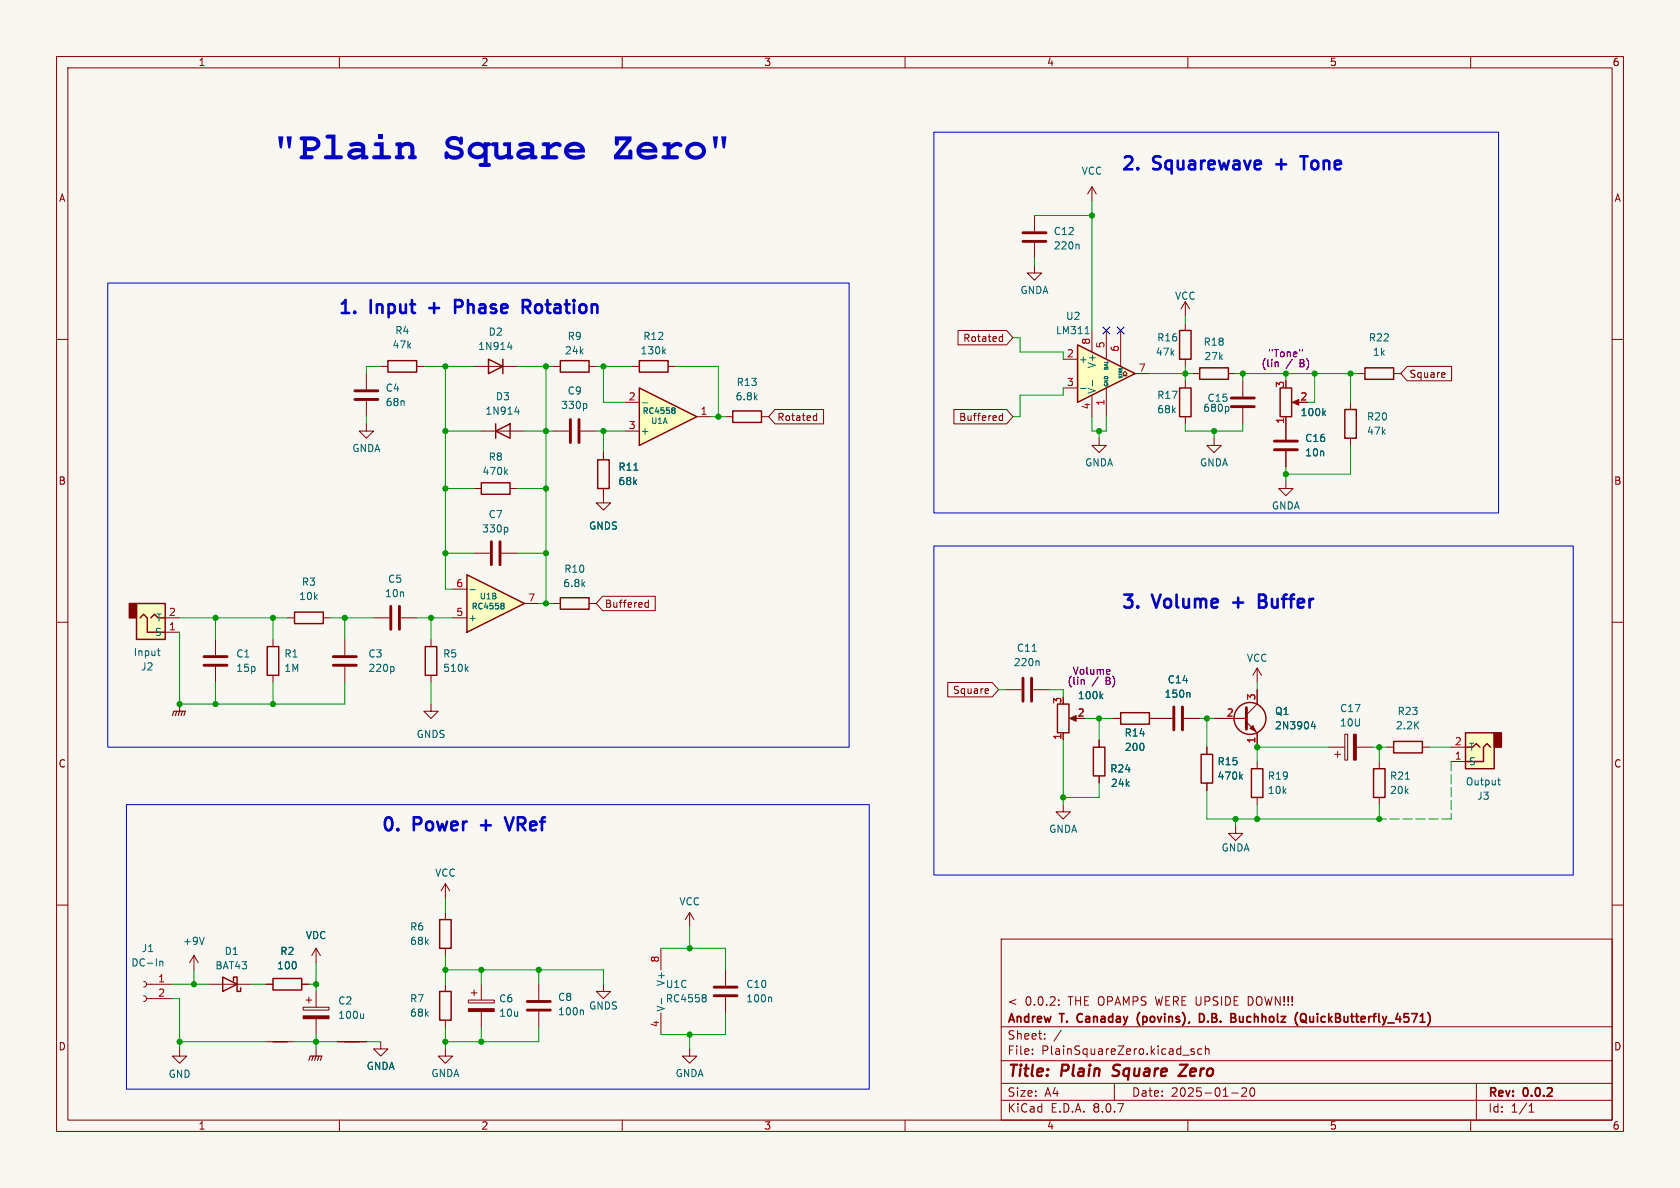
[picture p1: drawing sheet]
<svg xmlns="http://www.w3.org/2000/svg" width="297mm" height="210mm" viewBox="0 0 297 210" stroke-linecap="round" stroke-linejoin="round" font-family="sans-serif">
<path d="M0 0h297v210h-297z" fill="#f8f7f2" stroke="#f8f7f2" stroke-width=".18"/>
<g fill="none" stroke="#840000" stroke-width=".18">
<path d="M10 10h277v190h-277zM12 12h273v186h-273zM60 10v2M110 10v2M160 10v2M210 10v2M260 10v2M10 60h2M210.8 66h1.3M217.2 66h1.2M219.7 67.3v2.8M219.7 72.1v2.8"/>
<path d="M227.3 73.7v1.2M228.9 71.1h1M285 60h2M10 110h2M285 110h2M194.3 130.8v1.3M194.3 137.2v1.2M196.8 127h1.3M203.2 127h4.1M209.3 127h2.8M213.4 132.1v1.3M213.4 138.4v1.3"/>
<path d="M234.9 132.1h2.8M236 133.4h1M236.5 132.8v1.1M237.7 129.8h.6v4.6h-.6zM239.8 132.1h2.8M78.7 156.2v2.6M78.7 156.2l-.7 1.3M78.7 156.2l.8 1.3M188 142.2v1.3h1.2l-1.2 1.3-1.3-1.3h1.3M218.4 146.1v1.2h1.3l-1.3 1.3-1.2-1.3h1.2M10 160h2M25.4 176l.4 .2 .1 .3-.1 .4-.4 .1"/>
<path d="M25.4 173.5l.4 .1 .1 .4-.1 .3-.4 .2M25.9 176.5h4.6M25.9 174h4.6M34.3 168.9l-.8 1.3M34.3 168.9v2.6M34.3 168.9l.8 1.3M55.9 167.6v2.6M55.9 167.6l-.8 1.3M55.9 167.6l.7 1.3M78.7 161.3v1.3M78.7 167.6v1.3M78.7 174v1.3"/>
<path d="M95.2 174v2.8M95.2 178.8v2.8M121.9 161.3l-.7 1.3M121.9 161.3v2.5M121.9 161.3l.8 1.3M128.3 171.5v2.7M128.3 176.3v2.8M177 166h108v32h-108zM187.2 177.6v.1M187.2 176.8v.1M285 160h2M31.7 185.4v1.3h1.3l-1.3 1.3-1.2-1.3h1.2"/>
<path d="M55.9 185.4v1.3M60 198v2M67.3 184.2v1.2h1.3l-1.3 1.3-1.3-1.3h1.3M78.7 185.4v1.3h1.3l-1.3 1.3-1.2-1.3h1.2M78.7 180.3v1.3M110 198v2M160 198v2M177 194.5h108M177 191.5h108M177 187.5h108M177 181.5h108M182.5 186.3v.1"/>
<path d="M182.5 185.5v.1M184.7 183.6v.1M184.7 182.8v.1M187.6 182.1l-1.3 2M197 191.5v3M209.1 186.5h1.1M210 198v2M211.1 185.5l-.4-.1-.2 .2 .1 .2 .5 .2v.3h-.6M212.5 185.5l-.5-.1-.3 .3v.4l.2 .2h.6M213.1 185.5l.2-.1 .4 .1v.9M213.1 184.9v1.5M217.7 193.2h1.2"/>
<path d="M219.5 192.4l.6-.1 .2 .1 .1 .3-.9 1.1h.9M221.1 192.4l.2-.1a.81 .81 0 0 1 .6 .6 .81 .81 0 0 1-.3 .8l-.1 .1a.81 .81 0 0 1-.4-1.4zM260 198v2M261 191.5v6.5M270.3 196.6h.9M270.3 195.5l.4-.4v1.5"/>
</g>
<path d="M196.6 190.1l.3 .1M197 188.4l-.2 .4 .1 .2M208.6 188.2h1.3l-1.6 2h1.4" fill="none" stroke="#840000" stroke-width=".4"/>
<path d="M190.6 179.4l-.2 .4 .2 .7M201.5 179a1.72 1.72 0 0 0 0 2.3M212.1 179.2a.76 .76 0 0 1 .8 .7 .76 .76 0 0 1-.8 .8zM219.1 179.7v.8l.1 .1 .4 .1M229.4 179h-.1M230.1 179.3a.5 .5 0 0 1 .6-.1 .5 .5 0 0 1 .2 .5v.5a.5 .5 0 0 1-.2 .4 .5 .5 0 0 1-.6 0M230.2 180.3l.3 .1 .5 .4" fill="none" stroke="#840000" stroke-width=".3"/>
<path d="M54.6 187.5l.3-.8h2l-.3 .8M55.4 186.7l-.3 .8M55.9 186.7l-.3 .8M56.4 186.7l-.3 .8" fill="none" stroke="#840000" stroke-width=".2"/>
<path d="M217 71.9l.2 .2v.4l-.2 .2M234 73l.3 .5M234.3 72.6l-.4 .5M210.2 122.4l.2 .2v.7M219.3 137.3l.4 .4M219.7 136.9l-.5 .5M28.2 170l.2-.1 .3 .1 .1 .8M36.1 165.7l-.4 1.2M103 178.5l.1 .2v.7M136.2 176.3l.2 .1v.7" fill="none" stroke="#006464" stroke-width=".18"/>
<path d="M212.1 65h5.1v2.1h-5.1zM226.3 68.6h2v5.1h-2zM193.3 132.1h2v5.1h-2zM198.1 126h5.1v2h-5.1zM212.3 133.4h2.1v5h-2.1zM77.7 162.6h2.1v5h-2.1zM77.7 175.3h2.1v5h-2.1z" fill="none" stroke="#840000" stroke-width=".25"/>
<path d="M217.7 70.4h4M217.7 71.9h4M207.5 125v4M209 125v4M93.2 178.6h4.1M93.2 177h4.1M126.2 176h4.1M126.2 174.5h4.1" fill="none" stroke="#840000" stroke-width=".51"/>
<g fill="#840000" stroke="#840000" stroke-width=".18">
<path d="M228.5 71.1l1.1-.5v1z"/>
<path d="M239.3 129.8h.5v4.6h-.5z"/>
</g>
<path d="M225.6 64l.4 .2v.6M230.2 61.8v.2" fill="none" stroke="#840084" stroke-width=".18"/>
<path d="M259.1 129.5h5.1v6.4h-5.1z" fill="#ffffc2"/>
<path d="M264.2 129.5h1.2v2.6h-1.2z" fill="#840000" stroke="#840000" stroke-width=".25"/>
<g fill="none" stroke="#840000" stroke-width=".25">
<path d="M113 63.8h5.1v2h-5.1zM208.5 68.6h2.1v5.1h-2.1zM241.3 65h5.1v2.1h-5.1zM186.9 124.5h2.1v5h-2.1zM221.2 135.9h2.1v5.1h-2.1zM242.8 135.9h2.1v5.1h-2.1zM246.4 131.1h5.1v2h-5.1zM259.1 129.5h5.1v6.4h-5.1zM259.1 132.1h1.2l.7-.7 .6 .7M263.5 132.1l-.6-.7-.6 .7v2.5h-3.2"/>
<circle cx="221" cy="127" r="2.82"/>
</g>
<g fill="none" stroke="#840000" stroke-width=".18">
<path d="M111.8 64.8h1.2M118.1 64.8h1.3M209.5 67.3v1.3M209.5 73.7v1.2M240 66h1.3M246.4 66h1.2M222.2 118.1v2.6M222.2 118.1l-.7 1.3M222.2 118.1l.8 1.3M177.8 121.9h2.8M182.6 121.9h2.8M188 129.5v1.3"/>
<path d="M189.5 127h1M214.6 127h5.7M220.3 127.6l1.9 1.9v2.6M222.2 121.9v2.6l-1.9 1.9M222.2 134.6v1.3M243.8 134.6v1.3M245.1 132.1h1.3M251.5 132.1h1.2M256.5 134.6h2.6M256.5 132.1h2.6M222.2 141v1.2M243.8 141v1.2"/>
<path d="M82.8 176.8h4.6v.5h-4.6zM83.3 175.5h1M83.8 175v1M85.1 174v2.8M85.1 178.8v2.8M106.7 174v1.3h1.2l-1.2 1.2-1.3-1.2h1.3M121.9 185.4v1.3h1.3l-1.3 1.3-1.3-1.3h1.3"/>
</g>
<path d="M117.3 62.1l.4 .5M117.7 61.7l-.5 .5M182.5 115.1h.7M183.5 116.8l.2 .2v.7M194.6 123l.4 .5M195 122.7l-.5 .5M232.1 127.5l-.3 .9h.8M232.4 128v.8M248.5 137.7h.7M264.8 137.9h.4M264.9 137.5v1.1l.3 .2" fill="none" stroke="#006464" stroke-width=".18"/>
<path d="M180.8 119.9v4.1M182.4 119.9v4.1M220.3 125.1v3.8" fill="none" stroke="#840000" stroke-width=".51"/>
<g fill="#840000" stroke="#840000" stroke-width=".18">
<path d="M221 128.8l.5-.5 .5 1z"/>
<path d="M189.1 127l1.1-.5v1z"/>
<path d="M82.8 178.3h4.6v.5h-4.6z"/>
</g>
<path d="M196 118.4l.2 .3-.6 .1M196.2 119.1l-.2 .1M191.3 120.1l.4 .2v.7" fill="none" stroke="#840084" stroke-width=".18"/>
<path d="M113 68.6l10.2 5.1-10.2 5z" fill="#ffffc2"/>
<path d="M208.5 58.4h2.1v5.1h-2.1zM68.6 63.8h5.1v2h-5.1zM113 68.6l10.2 5.1-10.2 5zM75.2 114.3h2v5.1h-2z" fill="none" stroke="#840000" stroke-width=".25"/>
<g fill="none" stroke="#840000" stroke-width=".18">
<path d="M182.9 47v1.3h1.2l-1.2 1.2-1.3-1.2h1.3M209.5 57.2v1.2M64.8 74.9v1.3h1.2l-1.2 1.3-1.3-1.3h1.3M64.8 66v2.8M64.8 70.9v2.8M67.3 64.8h1.3M73.7 64.8h1.2M110.5 71.1h2.5M110.5 76.2h2.5M123.2 73.7h2.5M209.5 63.5v1.3M214.6 77.5v1.2h1.3l-1.3 1.3-1.2-1.3h1.2"/>
<path d="M61 113v2.8M61 117.9v2.8M66 109.2h2.8M70.9 109.2h2.8M76.2 113v1.3M76.2 119.4v1.3M76.2 124.5v1.2h1.3l-1.3 1.3-1.3-1.3h1.3M116.8 167.6v3.9M116.8 179.1v3.8"/>
</g>
<path d="M113.6 71.2h.9M69.4 117.8l.3 .3v.3l-.3 .3M82.4 118.2l.4 .5M82.8 117.8l-.5 .5M116.9 176.5v1M124.6 175.8l.2 .3-.2 .3 .2 .2v.3l-.2 .2" fill="none" stroke="#006464" stroke-width=".18"/>
<path d="M119 72.1l.3 .2-.1 .2M119 72.5h.2M119.2 72.5l.1 .4-.3 .2" fill="none" stroke="#006464" stroke-width=".2"/>
<path d="M62.7 69.1h4.1M62.7 70.6h4.1M58.9 117.6h4.1M58.9 116.1h4.1M69.1 107.2v4.1M70.6 107.2v4.1" fill="none" stroke="#840000" stroke-width=".51"/>
<path d="M24.1 106.7h5.1v6.3h-5.1z" fill="#ffffc2"/>
<path d="M22.9 106.7h1.2v2.5h-1.2z" fill="#840000" stroke="#840000" stroke-width=".25"/>
<path d="M87.6 76.2l2.6-1.3v2.6zM87.6 74.9v2.6M99.1 63.8h5v2h-5zM24.1 106.7h5.1v6.3h-5.1zM24.8 109.2l.6-.6 .6 .6v2.6h3.2M26.7 109.2l.6-.6 .6 .6h1.3" fill="none" stroke="#840000" stroke-width=".25"/>
<path d="M182.9 38.1v2.8M182.9 42.9v2.8M85.1 76.2h7.6M97.8 64.8h1.3M104.1 64.8h1.3M194.3 77.5v1.2h1.3l-1.3 1.3-1.3-1.3h1.3M29.2 111.8h2.5M29.2 109.2h2.5" fill="none" stroke="#840000" stroke-width=".18"/>
<path d="M190.6 43.2l.2 .1v.7M91 72.8h.8M91.6 72.4v.8M27.8 115h.5M28 115.7l.3 .2" fill="none" stroke="#006464" stroke-width=".18"/>
<path d="M180.8 41.1h4.1M180.8 42.7h4.1" fill="none" stroke="#840000" stroke-width=".51"/>
<path d="M190.5 61l10.2 5-10.2 5.1z" fill="#ffffc2"/>
<path d="M86.4 63.5l2.5 1.3-2.5 1.2zM88.9 63.5v2.5M129.5 72.6h5.1v2.1h-5.1zM190.5 61l10.2 5-10.2 5.1zM85.1 85.3h5.1v2.1h-5.1zM105.7 81.3h2v5.1h-2zM99.1 105.7h5v2h-5z" fill="none" stroke="#840000" stroke-width=".25"/>
<g fill="none" stroke="#840000" stroke-width=".18">
<path d="M193 58.4v3.8M195.6 58.4v5.1M198.1 58.4v6.4M83.8 64.8h7.6M97.8 76.2h2.8M102.6 76.2h2.8M128.3 73.7h1.2M134.6 73.7h1.3M188 63.5h2.5M188 68.6h2.5M193 69.9v3.8M195.6 68.6v5.1"/>
<path d="M198.5 66.4h.4l-.4-.4 .4-.3 .4 .3-.4 .4h.4M200.7 66h2.5M83.8 86.4h1.3M83.8 97.8h2.8M88.6 97.8h2.8M90.2 86.4h1.2M106.7 80v1.3M106.7 86.4v1.2M97.8 106.7h1.3M104.1 106.7h1.3M53.6 178.1h4.6v.5h-4.6zM54.1 176.8h1"/>
<path d="M54.6 176.3v1M55.9 175.3v2.8M55.9 180.1v2.8"/>
</g>
<path d="M191.8 59h.8M89.7 61.4h.8M90.4 60.9v.9M103.5 71.4l.2 .2v.4l-.2 .2M191 68.7h1M193.1 67.3v.9M89.4 83.4l.3 .5M89.5 93.2l.3 .2v.4l-.3 .3M89.7 83l-.5 .5M112.1 83.1h.7M64.3 179.2v.8M64.3 179.9l-.2 .1" fill="none" stroke="#006464" stroke-width=".18"/>
<path d="M100.8 74.2v4M102.4 74.2v4M86.9 95.8v4M88.4 95.8v4" fill="none" stroke="#840000" stroke-width=".51"/>
<path d="M53.6 179.6h4.6v.5h-4.6z" fill="#840000" stroke="#840000" stroke-width=".18"/>
<path d="M82.5 101.6l10.2 5.1-10.2 5.1z" fill="#ffffc2"/>
<path d="M237.7 72.4h2.1v5.1h-2.1zM47.2 114.3h2.1v5.1h-2.1zM52.1 108.2h5v2h-5zM82.5 101.6l10.2 5.1-10.2 5.1zM39.4 172.7l2.5 1.3-2.5 1.3zM41.3 173.4v-.7h.6v2.6h.6v-.7M48.3 173h5v2h-5zM48.3 184.2h2.5M61 184.2h2.5" fill="none" stroke="#840000" stroke-width=".25"/>
<g fill="none" stroke="#840000" stroke-width=".18">
<path d="M193 33l-.7 1.3M193 33v2.6M193 33l.8 1.3M169.4 58.4h8.6l1.1 1.3-1.1 1.3h-8.6zM176.9 59.5l.3 .1M177.2 59.1v1.3M209.5 53.3l-.7 1.3M209.5 53.3v2.6M209.5 53.3l.8 1.3M137 72.4h8.6v2.5h-8.6l-1.1-1.2zM144 73.5h.4M144.4 73.1v1.2"/>
<path d="M144.4 74.3h-.4M168.6 72.4h9.4l1.1 1.3-1.1 1.2h-9.4zM176.6 74.1l.3 .2h.3M177.2 73.5h-.3l-.3 .2M177.2 73.1v1.2M177.2 60.3l-.3 .1M227.3 74.9v2.8M227.3 79.8v2.8M238.8 71.1v1.3M238.8 77.5v1.2M248.8 64.8h7.8v2.5h-7.8l-1.2-1.3zM255.3 65.9l.2 .3-.6 .1"/>
<path d="M255.4 66.6l-.1 .1M106.7 87.6v1.3h1.2l-1.2 1.3-1.3-1.3h1.3M227.3 85.1v1.3h1.3l-1.3 1.2-1.2-1.2h1.2M38.1 113v2.8M38.1 117.9v2.8M48.3 113v1.3M48.3 119.4v1.3M50.8 109.2h1.3M57.1 109.2h1.3M80 109.2h2.5M80 104.1h2.5M92.7 106.7h2.5"/>
<path d="M106.5 105.4h9.3v2.6h-9.3l-1.1-1.3zM114 107.1l.3 .3 .3-.1M114.6 106.1v1.3M114.6 106.6l-.3-.1-.3 .2M31.7 124.5v1.2M167.6 120.6h7.8l1.1 1.3-1.1 1.3h-7.8zM174.6 121.7l.2 .3-.6 .2M174.7 122.5l-.1 .1M36.8 174h7.6M47 174h1.3M53.3 174h1.3M47 184.2h5.1"/>
<path d="M59.7 184.2h5.1"/>
</g>
<path d="M83.1 104.2h.9" fill="none" stroke="#006464" stroke-width=".18"/>
<path d="M88.7 106.6l.4 .2-.2 .3M88.7 107.1h.2M88.9 107.1l.2 .4-.4 .1" fill="none" stroke="#006464" stroke-width=".2"/>
<path d="M225.3 79.5h4.1M225.3 78h4.1M36.1 117.6h4M36.1 116.1h4" fill="none" stroke="#840000" stroke-width=".51"/>
<path d="M30.5 126.5l.2-.8h2.1l-.3 .8M31.2 125.7l-.2 .8M31.7 125.7l-.2 .8M32.3 125.7l-.3 .8" fill="none" stroke="#840000" stroke-width=".2"/>
<path d="M229.9 27.6h1.3M230.5 27.6v2.3M81.5 53.1l-1-.1v2.3M81.5 54.1l-1 .1M92.4 53h.9a.62 .62 0 0 1 .5 .6 .62 .62 0 0 1-.5 .6h-.9M93 54.2l.7 1.1M222.6 106.2h.7M223.3 106.2l.4 .1M223.7 105.3l-.4-.2h-.7v2.3l1.1-.1M223.7 106l-.4 .2M89.3 144.5l.7 2.3 .8-2.3" fill="none" stroke="#0000c2" stroke-width=".46"/>
<path d="M70 25.3l1-.2v.3a1.33 1.33 0 0 1 1.4-.3 1.33 1.33 0 0 1 .9 1.1v1.2l.3 .1 .1 .3-.1 .3-.4 .1-.9-.1-.2-.3 .1-.3 .3-.1v-1.2a.73 .73 0 0 0-1.2-.2l-.3 .3v1.1l.4 .1 .1 .2v.3l-.4 .2-1.2-.1-.1-.3 .1-.2 .4-.2v-1.5l-.3-.1-.1-.3z" fill="#0000c2"/>
<path d="M165.1 23.4h99.8v67.3h-99.8zM19 50h131.1v82.1h-131.1zM165.1 96.5h113v58.2h-113zM22.4 142.2h131.3v50.3h-131.3z" fill="none" stroke="#0000c2" stroke-width=".18"/>
<g fill="none" stroke="#009600" stroke-width=".18">
<path d="M182.9 38.1h10.1M193 35.6v22.8M179.1 59.7h1.2v2.5h7.7M182.9 45.7v1.3M209.5 55.9v1.3M64.8 73.7v1.2M67.3 64.8h-2.5v1.2M74.9 64.8h8.9M78.7 76.2h6.4M78.7 64.8v39.3h1.3M91.4 64.8h6.4M92.7 76.2h5.1"/>
<path d="M96.5 64.8v41.9M105.4 76.2h5.1M105.4 64.8h6.4M106.7 64.8v6.3h3.8M106.7 76.2v3.8M119.4 64.8h7.6v8.9M125.7 73.7h2.6M188 68.6v1.3h-7.7v3.8h-1.2M193 73.7v2.5h2.6v-2.5M194.3 76.2v1.3M203.2 66h7.6M209.5 64.8v2.5"/>
<path d="M209.5 74.9v1.3h10.2v-1.3M214.6 76.2v1.3M218.4 66h21.6M219.7 66v1.3M227.3 66v1.3M232.4 66v5.1h-1.3M238.8 78.7v5.1h-11.5M238.8 66v5.1M78.7 97.8h5.1M78.7 86.4h5.1M91.4 97.8h5.1M91.4 86.4h5.1"/>
<path d="M227.3 82.6v2.5M31.7 111.8v12.7h29.3v-3.8M31.7 109.2h19.1M38.1 109.2v3.8M48.3 109.2v3.8M58.4 109.2h7.6M61 109.2v3.8M73.7 109.2h6.3M76.2 109.2v3.8M95.2 106.7h2.6M38.1 120.7v3.8M48.3 120.7v3.8"/>
<path d="M76.2 120.7v3.8M176.5 121.9h1.3M185.4 121.9h2.6v1.3M188 130.8v11.4M191.8 127h5M194.3 138.4v2.6h-6.3M194.3 127v3.8M212.1 127h2.5M213.4 127v5.1M213.4 139.7v5.1h30.4v-2.6M222.2 120.7v1.2M234.9 132.1h-12.7v2.5"/>
<path d="M242.6 132.1h2.5M243.8 132.1v2.5M252.7 132.1h3.8M78.7 158.8v2.5M218.4 144.8v1.3M222.2 142.2v2.6M30.5 176.5h1.2v8.9M30.5 174h6.3M34.3 171.5v2.5M44.4 174h2.6M54.6 174h1.3M55.9 170.2v5.1"/>
<path d="M78.7 171.5h28v2.5M78.7 168.9v5.1M85.1 171.5v2.5M95.2 171.5v2.5M116.8 167.6h11.5v3.9M121.9 163.8v3.8M128.3 179.1v3.8h-11.5M31.7 184.2h15.3M52.1 184.2h7.6M55.9 182.9v2.5M64.8 184.2h2.5M78.7 181.6v3.8"/>
<path d="M85.1 181.6v2.6M95.2 181.6v2.6h-16.5M121.9 182.9v2.5"/>
</g>
<path d="M256.5 134.6v10.2M256.5 144.8h-12.7" fill="none" stroke="#009600" stroke-width=".18" stroke-dasharray="1.7 .6"/>
<path d="M195 57.8l1.2 1.2M196.2 57.8l-1.2 1.2M197.5 57.8l1.2 1.2M198.7 57.8l-1.2 1.2" fill="none" stroke="#000084" stroke-width=".18"/>
<path d="M234 73l.3 .5M234.3 72.6l-.4 .5M112.1 83.1h.7M194.6 123l.4 .5M195 122.7l-.5 .5M210.2 122.4l.2 .2v.7M219.3 137.3l.4 .4M219.7 136.9l-.5 .5M232.1 127.5l-.3 .9h.8M232.4 128v.8" fill="none" stroke="#006464" stroke-width=".18"/>
<g fill="none" stroke="#840000" stroke-width=".18">
<path d="M227.3 73.7v4M227.3 79.8v2.8M106.7 80v1.3M106.7 86.4v1.2M188 129.5v1.3M194.3 130.8v1.3M194.3 137.2v1.2M196.8 127h1.3M203.2 127h4.1M209.3 127h2.8M213.4 132.1v1.3M213.4 138.4v1.3"/>
<path d="M214.6 127h5.7M222.2 121.9v2.6M222.2 129.5v2.6M47 174h1.3M53.3 174h1.3M59.7 184.2h5.1"/>
</g>
<path d="M225.6 64l.4 .2v.6M230.2 61.8v.2M196 118.4l.2 .3-.6 .1M196.2 119.1l-.2 .1M191.3 120.1l.4 .2v.7" fill="none" stroke="#840084" stroke-width=".18"/>
<g fill="#009600" stroke="#009600" stroke-width=".18">
<circle cx="243.8" cy="144.8" r=".46"/>
<circle cx="222.2" cy="132.1" r=".46"/>
<circle cx="222.2" cy="144.8" r=".46"/>
<circle cx="218.4" cy="144.8" r=".46"/>
<circle cx="243.8" cy="132.1" r=".46"/>
<circle cx="106.7" cy="64.8" r=".46"/>
<circle cx="106.7" cy="76.2" r=".46"/>
<circle cx="193" cy="38.1" r=".46"/>
<circle cx="127" cy="73.7" r=".46"/>
<circle cx="232.4" cy="66" r=".46"/>
<circle cx="238.8" cy="66" r=".46"/>
<circle cx="227.3" cy="83.8" r=".46"/>
<circle cx="227.3" cy="66" r=".46"/>
<circle cx="209.5" cy="66" r=".46"/>
<circle cx="219.7" cy="66" r=".46"/>
<circle cx="194.3" cy="76.2" r=".46"/>
<circle cx="188" cy="141" r=".46"/>
<circle cx="194.3" cy="127" r=".46"/>
<circle cx="213.4" cy="127" r=".46"/>
<circle cx="214.6" cy="76.2" r=".46"/>
<circle cx="78.7" cy="64.8" r=".46"/>
<circle cx="78.7" cy="76.2" r=".46"/>
<circle cx="96.5" cy="64.8" r=".46"/>
<circle cx="38.1" cy="124.5" r=".46"/>
<circle cx="48.3" cy="124.5" r=".46"/>
<circle cx="38.1" cy="109.2" r=".46"/>
<circle cx="48.3" cy="109.2" r=".46"/>
<circle cx="76.2" cy="109.2" r=".46"/>
<circle cx="61" cy="109.2" r=".46"/>
<circle cx="31.7" cy="124.5" r=".46"/>
<circle cx="55.9" cy="184.2" r=".46"/>
<circle cx="34.3" cy="174" r=".46"/>
<circle cx="55.9" cy="174" r=".46"/>
<circle cx="31.7" cy="184.2" r=".46"/>
<circle cx="96.5" cy="97.8" r=".46"/>
<circle cx="96.5" cy="106.7" r=".46"/>
<circle cx="96.5" cy="76.2" r=".46"/>
<circle cx="96.5" cy="86.4" r=".46"/>
<circle cx="78.7" cy="97.8" r=".46"/>
<circle cx="78.7" cy="86.4" r=".46"/>
<circle cx="121.9" cy="167.6" r=".46"/>
<circle cx="121.9" cy="182.9" r=".46"/>
<circle cx="95.2" cy="171.5" r=".46"/>
<circle cx="85.1" cy="171.5" r=".46"/>
<circle cx="78.7" cy="171.5" r=".46"/>
<circle cx="85.1" cy="184.2" r=".46"/>
<circle cx="78.7" cy="184.2" r=".46"/>
</g>
<g font-size="7.1" fill="#0000c2">
<text x="48.3" y="29">&quot;Plain</text>
<text x="78.1" y="29">Square</text>
<text x="108" y="29">Zero&quot;</text>
</g>
<g font-size="3.2" fill="#0000c2">
<text x="198.1" y="30.2">2.</text>
<text x="204" y="30.2">Squarewave</text>
<text x="226.6" y="30.2">+</text>
<text x="232.1" y="30.2">Tone</text>
<text x="59.7" y="55.6">1.</text>
<text x="65.6" y="55.6">Input</text>
<text x="76.9" y="55.6">+</text>
<text x="82.4" y="55.6">Phase</text>
<text x="95.2" y="55.6">Rotation</text>
<text x="198.1" y="107.7">3.</text>
<text x="204" y="107.7">Volume</text>
<text x="219" y="107.7">+</text>
<text x="224.5" y="107.7">Buffer</text>
<text x="67.3" y="147.1">0.</text>
<text x="73.2" y="147.1">Power</text>
<text x="86" y="147.1">+</text>
<text x="91.5" y="147.1">VRef</text>
</g>
<g font-size="2.8" fill="#840000">
<text x="178" y="190.9">Title:</text>
<text x="187.7" y="190.9">Plain</text>
<text x="197.6" y="190.9">Square</text>
<text x="210.2" y="190.9">Zero</text>
</g>
<g font-size="2.1" fill="#840000">
<text x="178" y="178">&lt;</text>
<text x="181.2" y="178">0.0.2:</text>
<text x="188.9" y="178">THE OPAMPS WERE UPSIDE</text>
<text x="221.2" y="178">DOWN!!!</text>
<text x="178" y="184">Sheet:</text>
<text x="178" y="181.2">Andrew</text>
<text x="187.5" y="181.2">T.</text>
<text x="191.1" y="181.2">Canaday</text>
<text x="202.3" y="181.2">(povins),</text>
<text x="213.9" y="181.2">D.B.</text>
<text x="220.1" y="181.2">Buchholz</text>
<text x="232" y="181.2">(QuickButterfly_4571)</text>
<text x="178" y="186.7">File:</text>
<text x="184.1" y="186.7">PlainSquareZero.kicad_sch</text>
<text x="178" y="196.9">KiCad</text>
<text x="178" y="194.1">Size:</text>
<text x="184.7" y="194.1">A4</text>
<text x="185.7" y="196.9">E.D.A.</text>
<text x="193.3" y="196.9">8.0.7</text>
<text x="200" y="194.1">Date:</text>
<text x="207" y="194.1">2025-01-20</text>
<text x="263" y="194.3">Rev:</text>
<text x="263" y="196.9">Id:</text>
<text x="267.1" y="196.9">1/1</text>
<text x="269.4" y="194.3">0.0.2</text>
</g>
<g font-size="1.8" fill="#840000">
<text x="35" y="11.9">1</text>
<text x="85" y="11.9">2</text>
<text x="135" y="11.9">3</text>
<text x="185" y="11.9">4</text>
<text x="235" y="11.9">5</text>
<text x="285" y="11.9">6</text>
<text x="10.3" y="35.9">A</text>
<text x="285.3" y="35.9">A</text>
<text x="170.2" y="60.6">Rotated</text>
<text x="249.1" y="67">Square</text>
<text x="137.3" y="74.6">Rotated</text>
<text x="169.5" y="74.6">Buffered</text>
<text x="10.3" y="85.9">B</text>
<text x="285.3" y="85.9">B</text>
<text x="106.8" y="107.6">Buffered</text>
<text x="168.4" y="122.9">Square</text>
<text x="10.3" y="135.9">C</text>
<text x="285.3" y="135.9">C</text>
<text x="10.3" y="185.9">D</text>
<text x="285.3" y="185.9">D</text>
<text x="35" y="199.9">1</text>
<text x="85" y="199.9">2</text>
<text x="135" y="199.9">3</text>
<text x="185" y="199.9">4</text>
<text x="235" y="199.9">5</text>
<text x="285" y="199.9">6</text>
</g>
<g font-size="1.8" fill="#006464">
<text x="191.1" y="31.1">VCC</text>
<text x="186.2" y="41.8">C12</text>
<text x="186.2" y="44.3">220n</text>
<text x="180.3" y="52.2">GNDA</text>
<text x="207.6" y="53.2">VCC</text>
<text x="69.8" y="59.3">R4</text>
<text x="86.3" y="59.5">D2</text>
<text x="186.6" y="59.3">LM311</text>
<text x="188.4" y="56.7">U2</text>
<text x="69.3" y="61.8">47k</text>
<text x="84.4" y="62.1">1N914</text>
<text x="99.8" y="62.8">24k</text>
<text x="100.3" y="60.3">R9</text>
<text x="113.1" y="62.8">130k</text>
<text x="113.6" y="60.3">R12</text>
<text x="190.6" y="64.4">+</text>
<text x="193.9" y="65.2" transform="rotate(-90 193.9 65.2)">V+</text>
<text x="204.2" y="63.1">47k</text>
<text x="204.5" y="60.6">R16</text>
<text x="212.7" y="61.3">R18</text>
<text x="212.8" y="63.9">27k</text>
<text x="241.9" y="60.6">R22</text>
<text x="242.6" y="63.1">1k</text>
<text x="68.1" y="69.4">C4</text>
<text x="68.1" y="72">68n</text>
<text x="87.6" y="71">D3</text>
<text x="100.3" y="70">C9</text>
<text x="113.2" y="72">-</text>
<text x="130" y="71">6.8k</text>
<text x="130.1" y="68.4">R13</text>
<text x="193.9" y="69.7" transform="rotate(-90 193.9 69.7)">V-</text>
<text x="204.5" y="70.7">R17</text>
<text x="213.4" y="71.2">C15</text>
<text x="85.7" y="73.5">1N914</text>
<text x="99.1" y="72.5">330p</text>
<text x="113.2" y="77.1">+</text>
<text x="204.5" y="73.3">68k</text>
<text x="212.6" y="73">680p</text>
<text x="229.8" y="73.8">100k</text>
<text x="241.6" y="77.1">47k</text>
<text x="241.6" y="74.5">R20</text>
<text x="62.2" y="80.1">GNDA</text>
<text x="86.3" y="81.6">R8</text>
<text x="109.2" y="83.4">R11</text>
<text x="191.7" y="82.7">GNDA</text>
<text x="212" y="82.7">GNDA</text>
<text x="230.6" y="78.3">C16</text>
<text x="230.6" y="80.9">10n</text>
<text x="85.2" y="84.2">470k</text>
<text x="109.2" y="86">68k</text>
<text x="85.1" y="94.3">330p</text>
<text x="86.3" y="91.8">C7</text>
<text x="104" y="93.8">GNDS</text>
<text x="224.7" y="90.3">GNDA</text>
<text x="99.7" y="101.4">R10</text>
<text x="52.8" y="106.3">10k</text>
<text x="53.3" y="103.7">R3</text>
<text x="68" y="105.8">10n</text>
<text x="68.5" y="103.2">C5</text>
<text x="99.5" y="104">6.8k</text>
<text x="27.3" y="112.6">S</text>
<text x="27.5" y="110.1">T</text>
<text x="82.7" y="110.1">+</text>
<text x="23.5" y="116.2">Input</text>
<text x="24.8" y="118.7">J2</text>
<text x="41.7" y="116.4">C1</text>
<text x="41.7" y="119">15p</text>
<text x="50.2" y="116.4">R1</text>
<text x="50.2" y="119">1M</text>
<text x="65" y="116.4">C3</text>
<text x="65" y="119">220p</text>
<text x="78.2" y="116.4">R5</text>
<text x="78.2" y="119">510k</text>
<text x="179.1" y="118">220n</text>
<text x="179.7" y="115.4">C11</text>
<text x="220.3" y="117.2">VCC</text>
<text x="190.5" y="123.8">100k</text>
<text x="205.8" y="123.5">150n</text>
<text x="206.3" y="121">C14</text>
<text x="73.6" y="130.7">GNDS</text>
<text x="198.7" y="130.4">R14</text>
<text x="225.3" y="126.6">Q1</text>
<text x="225.3" y="129.1">2N3904</text>
<text x="236.8" y="128.6">10U</text>
<text x="236.8" y="126.1">C17</text>
<text x="246.7" y="129.1">2.2K</text>
<text x="247" y="126.6">R23</text>
<text x="196.2" y="136.8">R24</text>
<text x="198.7" y="132.9">200</text>
<text x="215.1" y="135.5">R15</text>
<text x="259.6" y="135.5">S</text>
<text x="259.6" y="132.9">T</text>
<text x="196.3" y="139.3">24k</text>
<text x="215.1" y="138">470k</text>
<text x="224" y="140.6">10k</text>
<text x="224" y="138">R19</text>
<text x="245.6" y="140.6">20k</text>
<text x="245.6" y="138">R21</text>
<text x="259" y="139">Output</text>
<text x="261.1" y="141.6">J3</text>
<text x="185.4" y="147.4">GNDA</text>
<text x="76.8" y="155.2">VCC</text>
<text x="215.9" y="150.7">GNDA</text>
<text x="120" y="160.2">VCC</text>
<text x="32.3" y="167.2">+9V</text>
<text x="54" y="166.2">VDC</text>
<text x="72.4" y="164.7">R6</text>
<text x="72.4" y="167.2">68k</text>
<text x="23.1" y="171">DC-In</text>
<text x="25" y="168.5">J1</text>
<text x="38" y="171.6">BAT43</text>
<text x="39.6" y="169">D1</text>
<text x="48.9" y="171.6">100</text>
<text x="49.5" y="169">R2</text>
<text x="59.7" y="177.8">C2</text>
<text x="72.4" y="177.4">R7</text>
<text x="72.4" y="179.9">68k</text>
<text x="88.1" y="177.4">C6</text>
<text x="88.1" y="179.9">10u</text>
<text x="98.6" y="177.1">C8</text>
<text x="98.6" y="179.7">100n</text>
<text x="104" y="178.7">GNDS</text>
<text x="117.6" y="174.9">U1C</text>
<text x="117.6" y="177.4">RC4558</text>
<text x="117.7" y="178.9" transform="rotate(-90 117.7 178.9)">V-</text>
<text x="117.7" y="174.4" transform="rotate(-90 117.7 174.4)">V+</text>
<text x="131.8" y="177.4">100n</text>
<text x="131.8" y="174.9">C10</text>
<text x="59.7" y="180.3">100u</text>
<text x="29.7" y="190.7">GND</text>
<text x="64.7" y="189.3">GNDA</text>
<text x="76.2" y="190.6">GNDA</text>
<text x="119.3" y="190.6">GNDA</text>
</g>
<text font-size="1.8" fill="#009600" x="188.5" y="63.2">2</text>
<g font-size="1.8" fill="#a90000">
<text x="192.8" y="61" transform="rotate(-90 192.8 61)">8</text>
<text x="195.3" y="61.7" transform="rotate(-90 195.3 61.7)">5</text>
<text x="197.9" y="62.3" transform="rotate(-90 197.9 62.3)">6</text>
<text x="201.2" y="65.8">7</text>
<text x="111.1" y="70.9">2</text>
<text x="188.5" y="68.3">3</text>
<text x="195.3" y="71.8" transform="rotate(-90 195.3 71.8)">1</text>
<text x="227.1" y="68.7" transform="rotate(-90 227.1 68.7)">3</text>
<text x="229.8" y="70.9">2</text>
<text x="111.1" y="75.9">3</text>
<text x="123.8" y="73.4">1</text>
<text x="192.8" y="72.5" transform="rotate(-90 192.8 72.5)">4</text>
<text x="227.1" y="75" transform="rotate(-90 227.1 75)">1</text>
<text x="80.6" y="103.9">6</text>
<text x="93.3" y="106.4">7</text>
<text x="29.8" y="111.5">1</text>
<text x="29.8" y="109">2</text>
<text x="80.6" y="109">5</text>
<text x="187.7" y="124.5" transform="rotate(-90 187.7 124.5)">3</text>
<text x="222" y="123.9" transform="rotate(-90 222 123.9)">3</text>
<text x="187.7" y="130.9" transform="rotate(-90 187.7 130.9)">1</text>
<text x="190.4" y="126.7">2</text>
<text x="216.8" y="126.7">2</text>
<text x="222" y="131.5" transform="rotate(-90 222 131.5)">1</text>
<text x="257.1" y="131.8">2</text>
<text x="257.1" y="134.4">1</text>
<text x="27.9" y="173.7">1</text>
<text x="116.6" y="170.3" transform="rotate(-90 116.6 170.3)">8</text>
<text x="27.9" y="176.3">2</text>
<text x="116.6" y="181.7" transform="rotate(-90 116.6 181.7)">4</text>
</g>
<g font-size="1.8" fill="#840084">
<text x="222.9" y="65.1">(lin</text>
<text x="224.1" y="63.3">&quot;Tone&quot;</text>
<text x="227.3" y="65.1">/</text>
<text x="229.8" y="65.1">B)</text>
<text x="189.5" y="119.5">Volume</text>
<text x="188.6" y="121.3">(lin</text>
<text x="193.1" y="121.3">/</text>
<text x="195.6" y="121.3">B)</text>
</g>
<g font-size="1.4" fill="#006464">
<text x="113.4" y="73.5">RC4558</text>
<text x="115" y="75.2">U1A</text>
<text x="84.7" y="106.1">U1B</text>
<text x="83.2" y="108">RC4558</text>
</g>
<g font-size=".9" fill="#006464">
<text x="196.1" y="65.7" transform="rotate(-90 196.1 65.7)">BAL</text>
<text x="196.1" y="68.5" transform="rotate(-90 196.1 68.5)">GND</text>
</g>
<text font-size=".7" fill="#006464" x="198.6" y="67.1" transform="rotate(-90 198.6 67.1)">STRB</text>
</svg>
